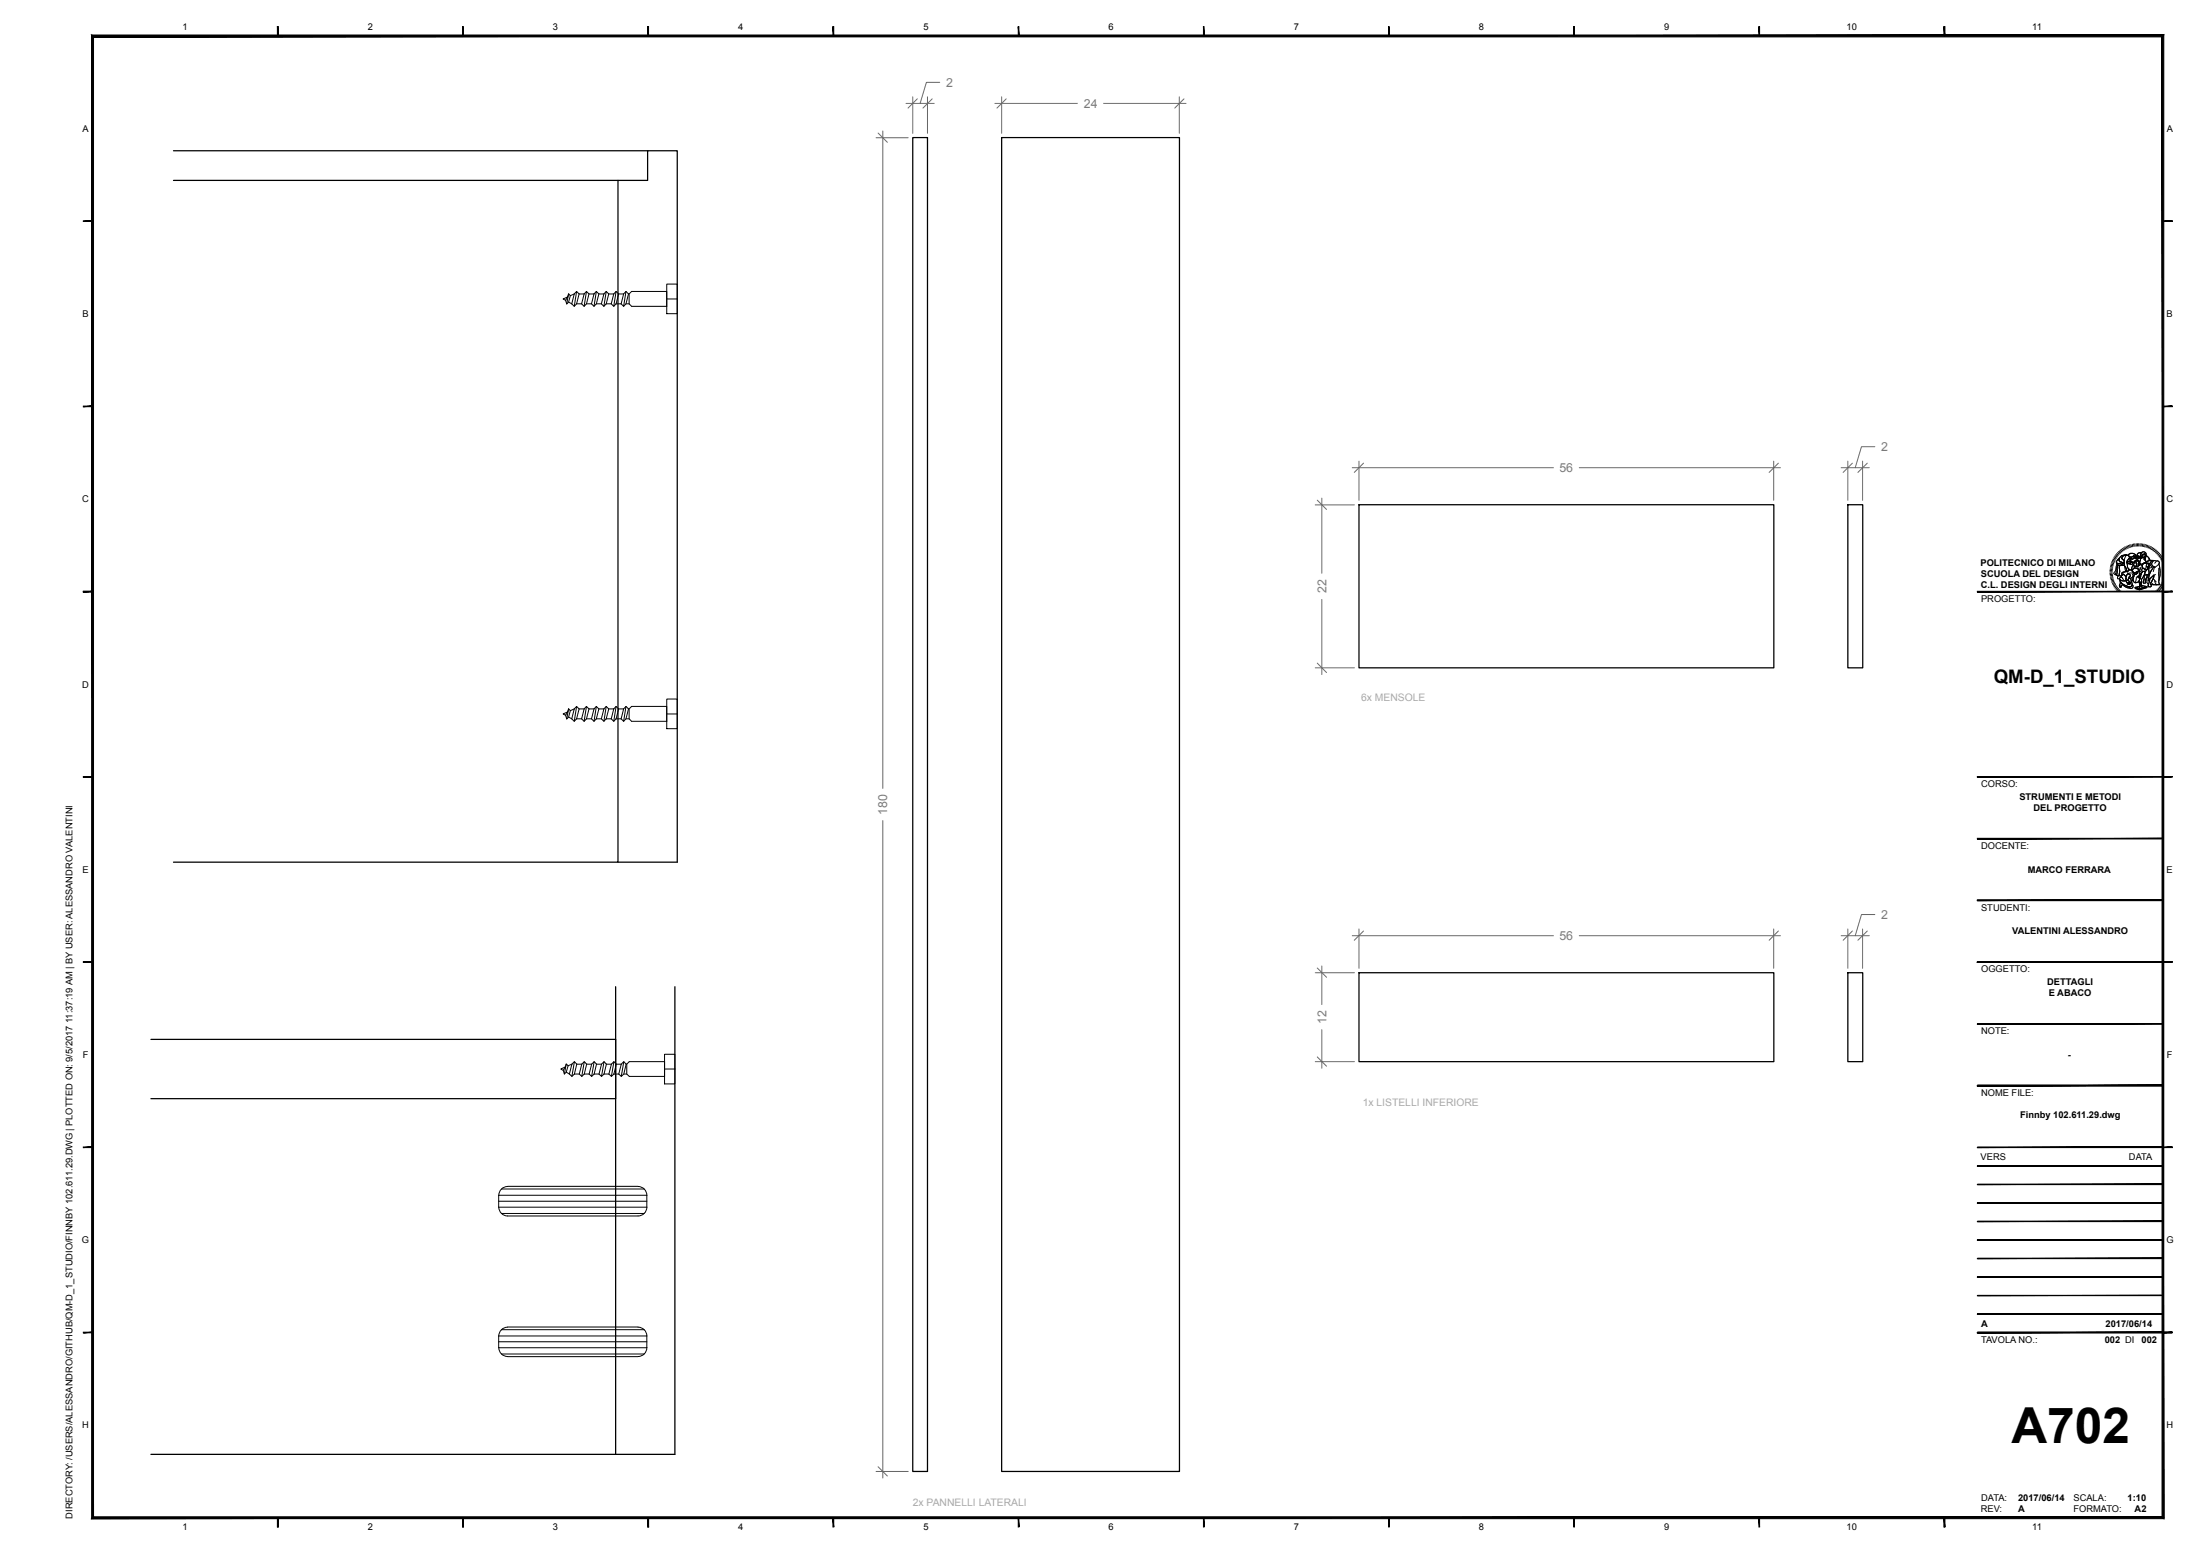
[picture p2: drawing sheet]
<svg xmlns="http://www.w3.org/2000/svg" width="594mm" height="420mm" viewBox="0 0 594 420" stroke-linecap="round" stroke-linejoin="round" font-family="sans-serif">
<g fill="none" stroke="#000" stroke-width=".34">
<path d="M246.4 37.1h4v360.1h-4zM270.4 37.1h48.1v360.1h-48.1zM46.8 48.7h120.1M46.8 40.7h128.1M366.9 136.2h112v44.1h-112zM498.9 136.2h4v44.1h-4zM46.8 232.7h120.1v-184h8v-8h8v192h-16M166.2 266.3v126.3M182.2 266.3v126.3h-141.5M366.9 262.6h112v24h-112zM498.9 262.6h4v24h-4zM40.7 296.6h125.5"/>
<path d="M40.7 280.6h125.5"/>
</g>
<g fill="none" stroke="#000" stroke-width=".27">
<path d="M153.5 79.3l-.5 2.8M154 79.8l-.5-.5-.2 .8M154 79.8l-.5 1.7-.5 .6-.3-1M155 79.3l.7-.6 .7 .6M155 79.3l-.6 2.7M155 79.3l-1 .5M155.7 78.7l-.7 4M156.4 79.3l-.7 2.7M156.4 79.3h1.3M157.7 79.3l.6-.6 .7 .6M157.7 79.3l-.7 2.7M158.3 78.7l-.6 4"/>
<path d="M159 79.3l-.7 2.7M159 79.3h1.4M160.4 79.3l.6-.6 .7 .6M160.4 79.3l-.7 2.7M161 78.7l-.6 4M161.7 79.3l-.7 2.7M161.7 79.3h1.3M163 79.3l.7-.6 .7 .6M163 79.3l-.6 2.7M163.7 78.7l-.7 4M164.4 79.3l-.7 2.7M164.4 79.3h1.3"/>
<path d="M165.7 79.3l.6-.6 .7 .6M165.7 79.3l-.7 2.7M166.3 78.7l-.6 4M167 79.3l-.7 2.7M167 79.3h1.4M168.4 79.3l.6-.6 .7 .6M168.4 79.3l-.7 2.7M169 78.7l-.6 4M169.7 79.3l-.7 2.7-.6 .7-.7-.7M169.7 79.3h.2M169.9 79.3l.6-.6h9.5v4h-9.5l-.6-.7zM180 76.7h2.9v8h-2.9z"/>
<path d="M152 80.7l1.3-.6-.6 1zM153.5 81.5l.9 .5M154.4 82l.6 .7 .7-.7M155.7 82h1.3M157 82l.7 .7 .6-.7M158.3 82h1.4M159.7 82l.7 .7 .6-.7M161 82h1.4M162.4 82l.6 .7 .7-.7M163.7 82h1.3M165 82l.7 .7 .6-.7M166.3 82h1.4"/>
<path d="M169 82h.9M180 80.7h2.9M569.7 154h.6M569.7 154.4h.6M569.7 153.6l.7 .1M569.7 153.3l.7 .1M569.8 152.9l.7 .2M569.9 152.6l.6 .1M570 152.2l.6 .3M570.1 151.9l.6 .2M570.2 151.6l.6 .2M570.3 151.2l.7 .3"/>
<path d="M570.3 154.7h-.6M570.4 155l-.7 .1M570.4 155.3l-.7 .1M570.5 155.7l-.7 .1M570.5 150.9l.6 .3M570.5 156l-.6 .1M570.6 156.3l-.6 .2M570.7 150.6l.6 .3M570.7 156.6l-.6 .2M570.8 156.9l-.6 .3M570.8 150.3l.6 .4M570.9 157.2l-.6 .3"/>
<path d="M571.1 150l.5 .4M571.1 157.5l-.6 .3M571.2 157.8l-.6 .3M571.3 149.7l.5 .4M571.4 158.1l-.6 .3M571.5 149.4l.5 .5M571.6 152l.9 .1a.53 .53 0 0 0 .8-.1l.2-.1 .1 .5a.62 .62 0 0 1-.9 .2 .8 .8 0 0 1-1.2-.4zM571.6 152v.5M571.6 158.3l-.6 .4M571.7 152.5l-.3 .8v1l-.4 .7 .4 .2M571.7 149.2l.5 .4M571.8 158.6l-.6 .4"/>
<path d="M571.8 151l.4-.2v.3a.88 .88 0 0 0 .9 .8l.3 .1a.59 .59 0 0 1-.9 .1h-.6a.5 .5 0 0 1-.5-.4 .5 .5 0 0 1 .3-.6zM572 152.5l.5 .1-.3 .6v2.1l-.3 .1-.5-.3 .2-.7 .1-1.2zM572 152.5l-.3 .5-.1 1.6-.2 .6 .7 .2M572 148.9l.5 .5M572 158.8l-.6 .5M572.2 150.8l-.5 .3a.5 .5 0 0 0-.3 .6 .5 .5 0 0 0 .5 .4h.6a.53 .53 0 0 0 .8-.1l.2-.1M572.2 159.1l-.5 .5M572.2 156.1a1.2 1.2 0 0 0 1.8 .5M572.2 148.7l.5 .5M572.3 150.5l.5-.5 1.4-.2a.96 .96 0 0 0-1.2 1l.6 .4-.1 .7-.5-.1a.8 .8 0 0 1-.8-.7zM572.4 156.5l.9 .3 .7-.2 .4 .8v.2l.3-.2 .1 .4-.1-.5 .3 .4 .1-.1-.2-.4 .4 .2-.2-.3a.55 .55 0 0 1-.4-.8l.1-.3 .4 .1 .3 1a.84 .84 0 0 1-.1 1.1 .84 .84 0 0 1-1.1 0l-1.8-1zM572.4 156.5l.1 .5 .5 .5 2.1 1.1"/>
<path d="M572.4 159.4l-.5 .4M572.5 152.6h.2a.94 .94 0 0 1 1.3 .7l.1 .9-.3 .2a.6 .6 0 0 0-.8 .6l.1 .1a.45 .45 0 0 1-.5 .4 .45 .45 0 0 1-.4-.5v-1.8zM572.5 152.6l-.3 .6 .1 2.2M572.5 157.2l.5 .3a2.53 2.53 0 0 0 2.5 .7l.2-.5a.66 .66 0 0 1 .1 1 .66 .66 0 0 1-1 0l-1.3-.5a.43 .43 0 0 0-.5-.3 .43 .43 0 0 0-.3 .4v.2a.64 .64 0 0 1-.2-1.1zM572.5 148.4l.4 .6M572.5 157.2a1.02 1.02 0 0 0 0 1.3l.3-.2-.2-.1a.5 .5 0 0 1 .4-.3 .5 .5 0 0 1 .5 .3l.6 .3a1.37 1.37 0 0 0 1.8 0l-.2-.8M572.7 159.6l-.5 .5M572.7 155.6a.52 .52 0 0 0-.8-.1 .52 .52 0 0 0 .1 .8 .71 .71 0 0 1 .7-.4 .71 .71 0 0 1 .6 .5h.1M572.8 148.2l.4 .6M572.9 159.8l-.4 .5M572.9 154.7l1.2-.5 .4 .1a.53 .53 0 0 1 .3-.5 .53 .53 0 0 1 .5 0l.5 .5a1 1 0 0 1 .3 1.3 1 1 0 0 1-1.3 .4l.1-.2a.49 .49 0 0 0-.1-.9 .49 .49 0 0 0-.7 .5v.2l-.8-.6-.2 .2zM572.9 155.3l.5-.2a1.18 1.18 0 0 1 .6 1.5 1.22 1.22 0 0 1-1.8-.5l.7-.2-.2-.3z"/>
<path d="M573.1 148l.4 .6M573.1 160l-.4 .5M573.2 150.1a.98 .98 0 0 1 1-.3 .98 .98 0 0 1 .7 .8l-.2 .4a1.02 1.02 0 0 0-.3 1.5 1.1 1.1 0 0 0 .7 1.3 .6 .6 0 0 0-.7 .6l-.3-.2 .1-.5-.6-1v-1.5l-.3-.1a.52 .52 0 0 1-.4-.5 .52 .52 0 0 1 .3-.5zM573.3 154.9l.8 .7M573.3 155l-.5 .4 .1 .5M573.4 147.8l.3 .6M573.6 152.5h-2l-.2 .2a3 3 0 0 1-.7 2.1l.3 .2M573.7 147.6l.3 .7M573.7 152.9l.2 1.4M573.9 150.1l-.3 .9-.1 1.2 .7 1.5a.34 .34 0 0 0-.2 .5 .34 .34 0 0 0 .5 .1 .34 .34 0 0 0 .2-.4l.4-.1a1.1 1.1 0 0 1-.7-1.4 1.53 1.53 0 0 1 .5-1.8 .91 .91 0 0 0-1.2-.8l-.8 .2-.7 .6v.5a.88 .88 0 0 0 .9 .8h.3M574 147.5l.3 .6M574.1 154.2l-.3 .2a.6 .6 0 0 0-.8 .6l.1 .2"/>
<path d="M574.2 149.8a.96 .96 0 0 0-1.2 1l.5 .4M574.3 155.1a.46 .46 0 0 1 .7 0 .46 .46 0 0 1-.1 .7l-.2 .5a.6 .6 0 0 0 .4 .8l.2 .3-.4-.2 .2 .5-.4-.4 .2 .5-.2-.4-.3 .2v-.2l-.4-.8 .1-1zM574.3 147.3l.3 .7M574.5 151.7l.7-.3 .3 .2-.3 .1 .1 .5h-.6zM574.5 151.1l.9-.3-.1 .6-1.2 .4zM574.5 151.7l.1 .4 .7 .1M574.6 149.9l.6-.5 1 .1a.34 .34 0 0 1 .4 .2 .34 .34 0 0 1-.2 .5l-.3-.2-.5 .4-.7-.1M574.7 147.2l.2 .6M574.8 149.6l.4-.2h.7l.6 .3a.26 .26 0 0 1 .2 .2 .26 .26 0 0 1-.3 .3l-.3-.2-.5 .4-.5-.1a.44 .44 0 0 1-.4-.2 .44 .44 0 0 1 .1-.5zM574.9 150.2l.4 .2 .8-.4 .3 .2-.2 .5-.4 .3-.4-.2-.6 .1zM575 147.1l.2 .7M575.1 153.8l.6 .2 .2 .4a.86 .86 0 0 1-.1 1.4"/>
<path d="M575.2 151.7h.9l-.3 .1a.37 .37 0 0 1-.3 .6 .37 .37 0 0 1-.3-.6zM575.2 156.1l.3 1a.78 .78 0 0 1 .1 .9 .78 .78 0 0 1-.9 .3M575.2 151.4l.3 .2M575.3 151.1v.3l-1.1 .4M575.3 154.7l-.7 .2M575.3 147l.2 .6M575.4 150.8l-.3 .5M575.5 154.4l.8 .4M575.6 151.7h.5l-.3 .1a.37 .37 0 0 1-.3 .6 .37 .37 0 0 1-.3-.6l.1-.2 .3 .1-.1 .1M575.6 154.8a.71 .71 0 0 1 .2 .9 .71 .71 0 0 1-.9 .3M575.7 153.8l.6-.5 .7 .2a.56 .56 0 0 1 .4 .8l-.6 .1a.52 .52 0 0 1-.6 .3 .52 .52 0 0 1-.4-.4zM575.7 154l.1-.3a.98 .98 0 0 1 1.6 .1 .27 .27 0 0 1 .1 .4 .27 .27 0 0 1-.4 0l-1 .5 .6 .3 .5-.2v-.4a.44 .44 0 0 0 .3-.5 .44 .44 0 0 0-.3-.4l-1-.2-.5 .7-.2-.1 .3-1.1 .2-.2 1.3 .2 .5-.3v-.4l.6 .2-.1 .4a.73 .73 0 0 1 0 1.1l.1 .7-.7 .6-.2 .5-.2-.1a.26 .26 0 0 0 .1 .4 .26 .26 0 0 0 .3-.1l-.1 .4 .3-.2-.2 .3a.93 .93 0 0 1-1.1 1l-.9-.7 .3-.5 .2-1.1"/>
<path d="M575.7 156.6l.8 .7M575.7 146.9l.1 .7M575.9 150.7l.1 .1M576 150.3l.2 .1M576 156l.1 .9M576 152.6l-.4 .6-.1 .7M576.1 146.8l.1 .7M576.1 150.4h.1M576.1 154.7l1.2-.5-.1 .6-.5 .2-.5-.1zM576.1 155.5l-.1 .6-.5 .7M576.4 150.5l.8-.2a.28 .28 0 0 1 .2 .4 .28 .28 0 0 1-.5 .1zM576.4 150.2l-.2 .5-.4 .3-.4-.2-.6 .1"/>
<path d="M576.4 146.8l.1 .7M576.5 158.5l2-.4 1.1 .2-2 .6zM576.5 158.5l1.1 .4v.3l-1.1-.4zM576.5 151.3l.9-.1 .4 .8a.26 .26 0 0 1 0 .4 .26 .26 0 0 1-.4 0v-.8a.4 .4 0 0 0-.5-.3 .4 .4 0 0 0-.1 .6l.1 .3a.42 .42 0 0 1-.4 .6 .42 .42 0 0 1-.4-.4zM576.5 158.5a5.7 5.7 0 0 1 3.1-.2l-2 .6zM576.7 151.3l.5-.1 .4 .7a.66 .66 0 0 1-.1 .7 .66 .66 0 0 1-.7 .2zM576.8 146.7v.7M576.8 150.3a.44 .44 0 0 1 .6-.2 .44 .44 0 0 1 .2 .5l-.2 .1M576.8 154.8l.1 .1M576.9 150.1a.43 .43 0 0 1 .6 0 .43 .43 0 0 1 0 .6l-.3-.4v.2a.24 .24 0 0 1-.4-.1 .24 .24 0 0 1 .1-.3zM576.9 155.7l-.4 1.6 1.1-.2M576.9 154.4l.2 .1"/>
<path d="M576.9 154.7l.1 .1M577 154.5l-.1 .1M577 151.6h.1M577.1 151.5l-.2 .1M577.1 146.7v.7M577.2 155.5l.3 .1 .2-.5 .4-.2-.4 1.3v-.4l-.3 .1zM577.2 150.5h-.8h.2a.33 .33 0 0 0 .5 .4 .33 .33 0 0 0 .1-.6v.2M577.2 152.8v.7M577.3 154.3l-.1 .3a.48 .48 0 0 1-.4 .3 .48 .48 0 0 1-.5-.2M577.3 151.4l.2 .2-.1 .2M577.4 151.5a.42 .42 0 0 0-.6-.2 .42 .42 0 0 0 0 .6v.2a.46 .46 0 0 1-.1 .8 .46 .46 0 0 1-.6-.5l.2-.9 .4-.3h.7l.3 .7a.27 .27 0 0 1 .2 .5 .27 .27 0 0 1-.5 0v-.2M577.4 146.7v.7"/>
<path d="M577.5 151.9h-.1M577.5 151.7a.42 .42 0 0 1-.1 .6 .42 .42 0 0 1-.6-.1M577.5 152.5l-.2 .3h-.5M577.6 158.9l2-.6v.3l-2 .6zM577.6 158.9v.3M577.7 150.5a.46 .46 0 0 1 .2 .9l-.2 .3M577.7 155.1h.1M577.7 155.7l-.1 .5 .3-.2M577.7 150.1l.2 .4M577.8 152.1l-.1-.5 .2-.3a.43 .43 0 0 0 .1-.5 .43 .43 0 0 0-.3-.3l-.1-.3a.53 .53 0 0 1-.5-.6 .53 .53 0 0 1 .7-.4h.4l-.3 .6 .1 1 .3-.2v-.4l.2 .3 .5-.1-.1 .6 .1 .1 .1-.2 .5 .7-1.2 .7M577.8 146.7v.7M577.9 157.3l.2-.2 .2 1.1-.3-.6-.3 .7z"/>
<path d="M577.9 155.4l-.1 .3-.1-.2M577.9 153.1l-.2 1.4M577.9 152.3l.4 .3M578 154.3l-.3 .3v.5M578.1 149.2a.76 .76 0 0 1 1.2 0l.2 .3-.1 .8-.4 .8v-.7l.3-.5-.2-.5-.2 .2a.6 .6 0 0 0-.6 .8l-.3 .4-.1-1zM578.1 154.9l-.4 .2-.2 .5h-.3l.2 .3 .3-.1M578.1 153.2l-.4 .9M578.2 146.8l-.1 .7M578.2 149.2h-.5a.64 .64 0 0 0-.6 .7M578.3 150.2l.2 .3 .5-.1M578.3 149l1 .1 .2 .4-.5 1.6v-.7l.3-.4a.46 .46 0 0 0-.4-.5 .46 .46 0 0 0-.5 .3l-.4 1-.1-1zM578.4 152.3l.1-.1a1.35 1.35 0 0 1 2 .3l-.4 .7a.84 .84 0 0 1-1 .6l-.7-.8z"/>
<path d="M578.4 149.7l.7-.3 .2 .6-.3 .4a.45 .45 0 0 1-.7 0 .45 .45 0 0 1 .1-.7zM578.5 154.3l.8-.1-.7 1.6a1.49 1.49 0 0 0-.4 1.4l-.2-.1-.3 .6-.2-.9zM578.5 149.9l.2 .1M578.5 154.3l-1 2.5 .2 .9 .4-.6 .2 1.4-.3-.9-.4 1 .1-.9M578.5 150.4h.1M578.5 153.3l-.2 .5 .1 .5 1-.2 .4-.5M578.5 146.8l-.1 .7M578.5 150h.1M578.6 150.3h.1M578.9 150.1l.2 .1M578.9 146.9l-.1 .6M579 155.2l.7-.1-.2 .9a1 1 0 0 0-.1 1.3h-.7z"/>
<path d="M579 150.2h.1M579.1 150.9l.4 .7M579.2 153.4h.1M579.2 151.8l1.3-.5h.6l-.6 .9zM579.2 146.9l-.1 .7M579.3 154.2l-.7 1.6a1.49 1.49 0 0 0-.4 1.4M579.4 153.3l-.3 .1M579.4 150l.7 .5 .5 .7-.4 .2a.66 .66 0 0 1-.9 0 .66 .66 0 0 1 0-1zM579.4 150l.7 .5 .2 .5M579.4 153.7h.1M579.6 147.1l-.2 .6M579.6 158.3v.3l-2 .6-1.1-.4v-.3"/>
<path d="M579.7 155.2l-.1 .8-.4 .4 .2 .9-.2 .1-.5-.1 .2-2M579.9 153.4l.3-.1v1.2a.5 .5 0 0 1-.1 .6 .5 .5 0 0 1-.5 .1h-.7l.4-1.1zM579.9 147.2l-.2 .6M580 153l-.1 .4M580 152.1h.3l.2 .4M580 150.8l.6 .5M580.1 155.1l-1.2 .1M580.2 156.5l-.2 .2 .3 .2M580.2 153.3v1.3l-.3 .9a1.81 1.81 0 0 0 0 2.1l.2 .1M580.2 147.3l-.2 .6M580.4 156.3l1.2-1.1-.1 .7-.5 1a1.11 1.11 0 0 0-.2 1.4l-.2 .1a.41 .41 0 0 1-.6-.1 .41 .41 0 0 1 .1-.6zM580.5 152.2a1.05 1.05 0 0 1 1.6-.7 .55 .55 0 0 1 .8 .1 .55 .55 0 0 1-.2 .8l-.3 .3a1.08 1.08 0 0 1-1 .5 1.08 1.08 0 0 1-.9-.7"/>
<path d="M580.5 152.5l-.9 1.2-.5 .1-.1-.2a.79 .79 0 0 1-.6-.7 .79 .79 0 0 1 .5-.8 .39 .39 0 0 1 .6 0 .39 .39 0 0 1-.1 .6h.1a.28 .28 0 0 0 .2 .4 .28 .28 0 0 0 .3-.3v-.7l-.6-.2-.9 .3-.1 .6M580.5 154l.1 .6M580.6 147.5l-.3 .6M580.9 147.6l-.3 .6M581 153.2l-.9 .1M581 157.4l.6 .4M581.2 151.3l-1.3 .1-.6 .4M581.2 147.8l-.3 .5M581.4 156.2l.8 .9M581.4 151.4l.8 .1a.53 .53 0 0 1 .7 .1 .53 .53 0 0 1 0 .7l.2 .7a9.5 9.5 0 0 1-.2 4.1l.3 .7h-1.8a.53 .53 0 0 1-.7-.2 .53 .53 0 0 1 .3-.7l.5-1 .1-.7-1.6 1.4a5.6 5.6 0 0 1 1.6-3.4l.3-.1a.92 .92 0 0 1-.9-.7 .92 .92 0 0 1 .4-1zM581.4 153.2a6.3 6.3 0 0 0-1.4 3.4l1.5-1.3 .5-.2M581.5 151.3a.93 .93 0 0 0-.5 1.1 .93 .93 0 0 0 .9 .7"/>
<path d="M581.5 148l-.4 .5M581.6 155.2l-.1 .7-.5 1a1.11 1.11 0 0 0-.2 1.4 .43 .43 0 0 1-.6 .1 .43 .43 0 0 1-.1-.6l.4-1.5M581.6 159.9l.5 .5M581.7 153.2l-.3 1.1M581.8 156.7l.1 .7 .5 .4M581.8 148.2l-.4 .5M581.9 159.7l.4 .5M582.1 151.7l-.3 .3M582.1 148.4l-.4 .5M582.1 159.5l.5 .4M582.4 148.6l-.5 .5M582.4 159.2l.4 .5"/>
<path d="M582.6 159l.5 .4M582.6 148.9l-.5 .5M582.8 158.8l.5 .4M582.9 153.4v3.3M582.9 149.1l-.5 .5M582.9 152.3a10.2 10.2 0 0 1 0 4.9l.3 .6h-2.5M583 158.5l.5 .4M583.1 149.4l-.5 .4M583.2 158.2l.5 .4M583.3 149.7l-.5 .4M583.3 158l.6 .3M583.5 157.7l.6 .3"/>
<path d="M583.5 149.9l-.5 .4M583.6 157.4l.7 .3M583.8 150.2l-.6 .4M583.8 157.1l.6 .2M583.9 156.8l.6 .2M584 150.5l-.6 .4M584 156.5l.6 .1M584.1 156.1l.6 .2M584.1 150.8l-.6 .3M584.2 155.8l.6 .2M584.2 155.5l.7 .1M584.3 151.2l-.6 .2"/>
<path d="M584.3 155.2h.6M584.3 154.6h.7M584.3 154.3h.7M584.3 154.9h.7M584.4 151.5l-.6 .2M584.6 151.8l-.7 .2M584.6 152.2l-.6 .2M584.8 152.5l-.7 .2M584.9 152.8l-.7 .2M584.9 153.2l-.7 .1M584.9 153.6h-.6M585 153.9l-.7 .1"/>
<path d="M573.4 160.2l-.4 .5M573.7 160.3l-.4 .6M574 160.5l-.4 .6M574.3 160.7l-.3 .6M574.6 160.8l-.3 .6M574.9 160.9l-.3 .7M575.2 161l-.2 .7M575.5 161.1l-.2 .7M575.8 161.2l-.2 .7M576.1 161.3l-.1 .6M576.4 161.3l-.1 .7M576.8 161.3l-.1 .7"/>
<path d="M577.1 161.3v.7M577.4 161.4v.7M577.7 161.3l.1 .7M578 161.3l.1 .7M578.4 161.3l.1 .7M578.7 161.2l.1 .7M579 161.2l.2 .6M579.3 161.1l.2 .6M579.6 161l.3 .6M579.9 160.9l.3 .6M580.2 160.8l.3 .5M580.5 160.6l.3 .6"/>
<path d="M580.8 160.5l.4 .5M581.1 160.3l.4 .5M581.4 160.1l.4 .5M152 192.7l1.3-.5-.6 .9zM153.5 193.6l.9 .4M153.5 191.3l-.5 2.8M154 191.8l-.5-.5-.2 .9M154 191.8l-.5 1.8-.5 .5-.3-1M154.4 194l.6 .7 .7-.7M155 191.4l.7-.7 .7 .7M155 191.4l-.6 2.6M155 191.4l-1 .4"/>
<path d="M155.7 190.7l-.7 4M155.7 194h1.3M156.4 191.4l-.7 2.6M156.4 191.4h1.3M157 194l.7 .7 .6-.7M157.7 191.4l.6-.7 .7 .7M157.7 191.4l-.7 2.6M158.3 190.7l-.6 4M158.3 194h1.4M159 191.4l-.7 2.6M159 191.4h1.4M159.7 194l.7 .7 .6-.7"/>
<path d="M160.4 191.4l.6-.7 .7 .7M160.4 191.4l-.7 2.6M161 190.7l-.6 4M161 194h1.4M161.7 191.4l-.7 2.6M161.7 191.4h1.3M162.4 194l.6 .7 .7-.7M163 191.4l.7-.7 .7 .7M163 191.4l-.6 2.6M163.7 190.7l-.7 4M163.7 194h1.3M164.4 191.4l-.7 2.6"/>
<path d="M164.4 191.4h1.3M165 194l.7 .7 .6-.7M165.7 191.4l.6-.7 .7 .7M165.7 191.4l-.7 2.6M166.3 190.7l-.6 4M166.3 194h1.4M167 191.4l-.7 2.6M167 191.4h1.4M168.4 191.4l.6-.7 .7 .7M168.4 191.4l-.7 2.6M169 190.7l-.6 4M169 194h.9"/>
<path d="M169.7 191.4l-.7 2.6-.6 .7-.7-.7M169.7 191.4h.2M169.9 191.4l.6-.7h9.5v4h-9.5l-.6-.7zM180 188.7h2.9v8h-2.9zM180 192.7h2.9M151.4 288.6l1.2-.6-.5 .9zM152.9 289.4l.8 .5M152.9 287.2l-.5 2.7M153.4 287.7l-.5-.5-.3 .8M153.4 287.7l-.5 1.7-.5 .5-.3-1M153.7 289.9l.7 .6 .7-.6M154.4 287.2l.7-.6 .6 .6"/>
<path d="M154.4 287.2l-.7 2.7M154.4 287.2l-1 .5M155.1 286.6l-.7 3.9M155.1 289.9h1.3M155.7 287.2l-.6 2.7M155.7 287.2h1.4M156.4 289.9l.7 .6 .7-.6M157.1 287.2l.7-.6 .6 .6M157.1 287.2l-.7 2.7M157.8 286.6l-.7 3.9M157.8 289.9h1.3M158.4 287.2l-.6 2.7"/>
<path d="M158.4 287.2h1.3M159.1 289.9l.6 .6 .7-.6M159.7 287.2l.7-.6 .7 .6M159.7 287.2l-.6 2.7M160.4 286.6l-.7 3.9M160.4 289.9h1.3M161.1 287.2l-.7 2.7M161.1 287.2h1.3M161.7 289.9l.7 .6 .7-.6M162.4 287.2l.7-.6 .6 .6M162.4 287.2l-.7 2.7M163.1 286.6l-.7 3.9"/>
<path d="M163.1 289.9h1.3M163.7 287.2l-.6 2.7M163.7 287.2h1.4M164.4 289.9l.7 .6 .7-.6M165.1 287.2l.7-.6 .6 .6M165.1 287.2l-.7 2.7M165.8 286.6l-.7 3.9M165.8 289.9h1.3M166.4 287.2l-.6 2.7M166.4 287.2h1.3M167.7 287.2l.7-.6 .7 .6M167.7 287.2l-.6 2.7"/>
<path d="M168.4 286.6l-.7 3.9M168.4 289.9h.8M169.1 287.2l-.7 2.7-.7 .6-.6-.6M169.1 287.2h.1M169.2 287.2l.7-.6h9.5v3.9h-9.5l-.7-.6zM179.4 284.6h2.8v8h-2.8zM179.4 288.6h2.8M134.6 322.6v3.3M134.6 324.2h40M134.6 325.9h40M134.6 322.6h40M135.4 320.9h38.6"/>
<path d="M135.4 327.5h38.6M137.1 320.3a2.37 2.37 0 0 0-2.4 2.3M137.1 320.2h35.2M172.3 320.3a2.37 2.37 0 0 1 2.3 2.3M174.6 325.9a2.37 2.37 0 0 1-2.3 2.3h-35.2a2.37 2.37 0 0 1-2.4-2.3M174.6 322.6v3.3M135.4 358.9h38.6M134.6 360.6v3.2M134.6 362.2h40M134.6 360.6h40M134.6 363.8h40M134.7 363.8a2.37 2.37 0 0 0 2.4 2.4"/>
<path d="M135.4 365.5h38.6M137.1 366.2h35.2M174.6 360.6a2.45 2.45 0 0 0-2.3-2.4h-35.2a2.37 2.37 0 0 0-2.4 2.4M174.6 363.8a2.37 2.37 0 0 1-2.3 2.4M174.6 360.6v3.2"/>
</g>
<g fill="#fff" stroke="#fff" stroke-width=".27">
<path d="M558.9 159.7l30.7 4.3h-30.7z"/>
<path d="M558.9 159.7h25l5.7 4.3z"/>
<path d="M583.9 145.2h5.7l-5.7 14.5z"/>
<path d="M589.6 145.2v18.8l-5.7-4.3z"/>
<path d="M420.9 251.1v2.9l3.9-2.9zM420.9 254l3.9-2.9v2.9z"/>
<path d="M420.9 124.8v2.9l3.9-2.9zM420.9 127.7l3.9-2.9v2.9z"/>
<path d="M355.5 156.3v3.9h2.8zM355.5 156.3h2.8v3.9z"/>
<path d="M507.8 119.1v2.9l2-2.9zM509.8 119.1v2.9h-2z"/>
<path d="M507.8 245.4v2.9l2-2.9zM509.8 245.4v2.9h-2z"/>
<path d="M355.5 272.7v3.7h2.8zM355.5 272.7h2.8v3.7z"/>
<path d="M236.9 214.4v5.5h2.9zM236.9 214.4h2.9v5.5z"/>
<path d="M255.3 20.8v2.9l2.1-2.9zM257.4 20.8v2.9h-2.1z"/>
<path d="M292.4 26.5v2.8l4-2.8zM292.4 29.3l4-2.8v2.8z"/>
</g>
<path d="M558.9 159.7h25v-14.5h5.7v18.8h-30.7z" fill="none" stroke="#fff" stroke-width=".27"/>
<g fill="#000" stroke="#000" stroke-width=".27">
<path d="M24.7 9.5l.6 399.9v-399.4zM24.7 9.5l.6 399.9-.6 .5z"/>
<path d="M74.9 7.2v2.5h.2zM74.9 7.2h.2v2.5z"/>
<path d="M74.9 7.2v2.5h.2zM74.9 7.2h.2v2.5z"/>
<path d="M124.9 7.2v2.5h.2zM124.9 7.2h.2v2.5z"/>
<path d="M174.9 7.2v2.5h.2zM174.9 7.2h.2v2.5z"/>
<path d="M224.9 7.2v2.5h.2zM224.9 7.2h.2v2.5z"/>
<path d="M274.9 7.2v2.5h.2zM274.9 7.2h.2v2.5z"/>
<path d="M324.9 7.2v2.5h.2zM324.9 7.2h.2v2.5z"/>
<path d="M374.9 7.2v2.5h.2zM374.9 7.2h.2v2.5z"/>
<path d="M424.9 7.2v2.5h.2zM424.9 7.2h.2v2.5z"/>
<path d="M474.9 7.2v2.5h.2zM474.9 7.2h.2v2.5z"/>
<path d="M524.9 7.2v2.5h.2zM524.9 7.2h.2v2.5z"/>
<path d="M524.9 7.2v2.5h.2zM524.9 7.2h.2v2.5z"/>
<path d="M25.3 10h558.5l.4-.5zM24.7 9.5h559.5l-558.9 .5z"/>
<path d="M22.5 59.8h2.5v-.2zM22.5 59.6h2.5l-2.5 .2z"/>
<path d="M584 59.6v.2l2.5-.2zM584 59.8l2.5-.2v.2z"/>
<path d="M22.5 109.8h2.5v-.2zM22.5 109.6h2.5l-2.5 .2z"/>
<path d="M584 109.6v.2l2.5-.2zM584 109.8l2.5-.2v.2z"/>
<path d="M22.5 159.8h2.5v-.2zM22.5 159.6h2.5l-2.5 .2z"/>
<path d="M22.5 159.8h2.5v-.2zM22.5 159.6h2.5l-2.5 .2z"/>
<path d="M533.9 159.8h50v-.2zM533.9 159.6h50l-50 .2z"/>
<path d="M584 159.6v.2l2.5-.2zM584 159.8l2.5-.2v.2z"/>
<path d="M584 159.6v.2l2.5-.2zM584 159.8l2.5-.2v.2z"/>
<path d="M22.5 209.8h2.5v-.2zM22.5 209.6h2.5l-2.5 .2z"/>
<path d="M533.9 209.8h50v-.2zM533.9 209.6h50l-50 .2z"/>
<path d="M584 209.6v.2l2.5-.2zM584 209.8l2.5-.2v.2z"/>
<path d="M533.9 226.5h50v-.2zM533.9 226.3h50l-50 .2z"/>
<path d="M22.5 259.8h2.5v-.2zM22.5 259.6h2.5l-2.5 .2z"/>
<path d="M533.9 242.9v.2l50-.2zM533.9 243.1l50-.2v.2z"/>
<path d="M533.9 259.6v.2l50-.2zM533.9 259.8l50-.2v.2z"/>
<path d="M533.9 259.6v.2l50-.2zM533.9 259.8l50-.2v.2z"/>
<path d="M533.9 259.6v.2l50-.2zM533.9 259.8l50-.2v.2z"/>
<path d="M533.9 259.6v.2l50-.2zM533.9 259.8l50-.2v.2z"/>
<path d="M533.9 243.1h50v-.2zM533.9 242.9h50l-50 .2z"/>
<path d="M584 259.6v.2l2.5-.2zM584 259.8l2.5-.2v.2z"/>
<path d="M533.9 276.3v.1l50-.1zM533.9 276.4l50-.1v.1z"/>
<path d="M533.9 292.9v.2l50-.2zM533.9 293.1l50-.2v.2z"/>
<path d="M533.9 292.9v.2l50-.2zM533.9 293.1l50-.2v.2z"/>
<path d="M22.5 309.8h2.5v-.2zM22.5 309.6h2.5l-2.5 .2z"/>
<path d="M533.9 319.6h50zM533.9 319.8l50-.2z"/>
<path d="M533.9 314.6h50zM533.9 314.8l50-.2z"/>
<path d="M533.9 309.6v.2l50-.2zM533.9 309.8l50-.2v.2z"/>
<path d="M584 309.6v.2l2.5-.2zM584 309.8l2.5-.2v.2z"/>
<path d="M533.9 339.6h50zM533.9 339.7l50-.1z"/>
<path d="M533.9 334.6h50zM533.9 334.7l50-.1z"/>
<path d="M533.9 329.6h50zM533.9 329.7l50-.1z"/>
<path d="M533.9 324.6h50zM533.9 324.7l50-.1z"/>
<path d="M22.5 359.8h2.5v-.2zM22.5 359.6h2.5l-2.5 .2z"/>
<path d="M533.9 359.6v.2l50-.2zM533.9 359.8l50-.2v.2z"/>
<path d="M533.9 359.6v.2l50-.2zM533.9 359.8l50-.2v.2z"/>
<path d="M533.9 354.6h50zM533.9 354.7l50-.1z"/>
<path d="M533.9 349.6h50zM533.9 349.7l50-.1z"/>
<path d="M533.9 344.6h50zM533.9 344.7l50-.1z"/>
<path d="M584 359.6v.2l2.5-.2zM584 359.8l2.5-.2v.2z"/>
<path d="M583.9 359.8h2.5v-.2zM583.9 359.6h2.5l-2.5 .2z"/>
<path d="M583.9 359.8h2.5v-.2zM583.9 359.6h2.5l-2.5 .2z"/>
<path d="M24.7 409.9l559.1-.5h-558.5zM24.7 409.9l559.1-.5 .4 .5z"/>
<path d="M74.9 409.7l.2 2.5v-2.5zM74.9 409.7l.2 2.5h-.2z"/>
<path d="M74.9 409.7l.2 2.5v-2.5zM74.9 409.7l.2 2.5h-.2z"/>
<path d="M124.9 409.7l.2 2.5v-2.5zM124.9 409.7l.2 2.5h-.2z"/>
<path d="M124.9 409.7l.2 2.5v-2.5zM124.9 409.7l.2 2.5h-.2z"/>
<path d="M174.9 409.7l.2 2.5v-2.5zM174.9 409.7l.2 2.5h-.2z"/>
<path d="M174.9 409.7l.2 2.5v-2.5zM174.9 409.7l.2 2.5h-.2z"/>
<path d="M224.9 409.7l.2 2.5v-2.5zM224.9 409.7l.2 2.5h-.2z"/>
<path d="M274.9 409.7l.2 2.5v-2.5zM274.9 409.7l.2 2.5h-.2z"/>
<path d="M324.9 409.7l.2 2.5v-2.5zM324.9 409.7l.2 2.5h-.2z"/>
<path d="M374.9 409.7l.2 2.5v-2.5zM374.9 409.7l.2 2.5h-.2z"/>
<path d="M424.9 409.7l.2 2.5v-2.5zM424.9 409.7l.2 2.5h-.2z"/>
<path d="M474.9 409.7l.2 2.5v-2.5zM474.9 409.7l.2 2.5h-.2z"/>
<path d="M524.9 409.7l.2 2.5v-2.5zM524.9 409.7l.2 2.5h-.2z"/>
<path d="M524.9 409.7l.2 2.5v-2.5zM524.9 409.7l.2 2.5h-.2z"/>
<path d="M583.8 10v399.4l.4 .5zM584.2 9.5v400.4l-.4-399.9z"/>
</g>
<g fill="none" stroke="#696969" stroke-width=".27">
<path d="M236.5 37.2h8.7M237.1 35.9l2.5 2.5M238.4 35.4v177.4M244.6 27.9h7.6M246.4 26.1v9.9M247.7 26.7l-2.5 2.5M250.4 26.1v9.9M251.7 26.7l-2.5 2.5M253.7 22.2h-3.6l-1.7 5.7M268.6 27.9h22.3M270.4 26.1v9.9M271.7 26.7l-2.5 2.5"/>
<path d="M298 27.9h22.2M318.4 26.1v9.9M319.7 26.7l-2.5 2.5M355.1 136.3h10.6M355.7 135l2.5 2.5M356.9 134.5v20.2M365.1 126.2h54.3M366.9 124.5v10.6M368.2 125l-2.5 2.5M426.4 126.2h54.3M478.9 124.5v10.6M480.2 125l-2.5 2.5"/>
<path d="M497.1 126.2h7.6M498.9 124.5v10.6M500.1 125l-2.5 2.5M502.9 124.5v10.6M504.2 125l-2.6 2.5M506.2 120.6h-3.6l-1.7 5.6M355.7 179l2.5 2.5M356.9 161.8v20.3M355.1 180.3h10.6M238.4 221.5v177.5M365.1 252.6h54.3M366.9 250.8v10.6"/>
<path d="M368.2 251.3l-2.5 2.5M426.4 252.6h54.3M478.9 250.8v10.6M480.2 251.3l-2.5 2.5M497.1 252.6h7.6M498.9 250.8v10.6M500.1 251.3l-2.5 2.5M502.9 250.8v10.6M504.2 251.3l-2.6 2.5M506.2 246.9h-3.6l-1.7 5.7M355.1 262.6h10.6M355.7 261.3l2.5 2.5"/>
<path d="M356.9 260.7v10.5M356.9 277.9v10.4M355.1 286.6h10.6M355.7 285.3l2.5 2.5M236.5 397.2h8.7M237.1 395.9l2.5 2.5"/>
</g>
<text font-size="13.4" x="543.1" y="389.5">A702</text>
<text font-size="5" x="538.3" y="184.4">QM-D_1_STUDIO</text>
<g font-size="3.4" fill="#7c7c7c">
<text x="255.5" y="23.4">2</text>
<text x="292.6" y="29.1">24</text>
<text x="507.9" y="121.8">2</text>
<text x="421" y="127.4">56</text>
<text x="358.1" y="160.1" transform="rotate(-90 358.1 160.1)">22</text>
<text x="239.5" y="220.1" transform="rotate(-90 239.5 220.1)">180</text>
<text x="507.9" y="248">2</text>
<text x="421" y="253.8">56</text>
<text x="358.1" y="276.5" transform="rotate(-90 358.1 276.5)">12</text>
</g>
<g font-size="2.8" fill="#a8a8a8">
<text x="367.5" y="189.2">6x MENSOLE</text>
<text x="367.9" y="298.6">1x LISTELLI INFERIORE</text>
<text x="246.4" y="406.5">2x PANNELLI LATERALI</text>
</g>
<g font-size="2.5">
<text x="49.3" y="8.1">1</text>
<text x="99.3" y="8.1">2</text>
<text x="149.3" y="8.1">3</text>
<text x="199.3" y="8.1">4</text>
<text x="249.3" y="8.1">5</text>
<text x="299.3" y="8.1">6</text>
<text x="349.3" y="8.1">7</text>
<text x="399.3" y="8.1">8</text>
<text x="449.3" y="8.1">9</text>
<text x="498.6" y="8.1">10</text>
<text x="548.7" y="8.1">11</text>
<text x="22.2" y="35.6">A</text>
<text x="585.1" y="35.6">A</text>
<text x="22.2" y="85.6">B</text>
<text x="585" y="85.6">B</text>
<text x="22.2" y="135.6">C</text>
<text x="585" y="135.6">C</text>
<text x="534.7" y="152.7">POLITECNICO DI MILANO</text>
<text x="534.8" y="155.7">SCUOLA DEL DESIGN</text>
<text x="534.8" y="158.7">C.L. DESIGN DEGLI INTERNI</text>
<text x="534.9" y="162.5">PROGETTO:</text>
<text x="22.2" y="185.6">D</text>
<text x="584.9" y="185.6">D</text>
<text x="534.9" y="212.5">CORSO:</text>
<text x="545.2" y="215.9">STRUMENTI E METODI</text>
<text x="549" y="218.9">DEL PROGETTO</text>
<text x="534.9" y="229.1">DOCENTE:</text>
<text x="22.2" y="235.6">E</text>
<text x="547.5" y="235.6">MARCO FERRARA</text>
<text x="585" y="235.6">E</text>
<text x="534.9" y="245.8">STUDENTI:</text>
<text x="543.3" y="252.2">VALENTINI ALESSANDRO</text>
<text x="534.9" y="262.5">OGGETTO:</text>
<text x="552.7" y="265.9">DETTAGLI</text>
<text x="553.2" y="268.9">E ABACO</text>
<text x="534.9" y="279.1">NOTE:</text>
<text x="22.3" y="285.6">F</text>
<text x="558.4" y="285.6">-</text>
<text x="585.1" y="285.6">F</text>
<text x="534.9" y="295.8">NOME FILE:</text>
<text x="545.4" y="301.7">Finnby 102.611.29.dwg</text>
<text x="534.8" y="313.1">VERS</text>
<text x="574.8" y="313.1">DATA</text>
<text x="22.1" y="335.6">G</text>
<text x="584.9" y="335.6">G</text>
<text x="534.9" y="358.1">A</text>
<text x="568.5" y="358.1">2017/06/14</text>
<text x="534.9" y="362.6">TAVOLA NO.:</text>
<text x="568.3" y="362.6">002 DI</text>
<text x="578.2" y="362.6">002</text>
<text x="22.2" y="385.6">H</text>
<text x="585" y="385.6">H</text>
<text x="534.9" y="405.1">DATA:</text>
<text x="544.9" y="405.1">2017/06/14</text>
<text x="559.8" y="405.1">SCALA:</text>
<text x="574.4" y="405.1">1:10</text>
<text x="19.5" y="409.9" transform="rotate(-90 19.5 409.9)">DIRECTORY: /USERS/ALESSANDRO/GITHUB/QM-D_1_STUDIO/FINNBY 102.611.29.DWG | PLOTTED ON: 9/5/2017 11:37:19 AM | BY USER: ALESSANDRO VALENTINI</text>
<text x="49.3" y="413.1">1</text>
<text x="99.3" y="413.1">2</text>
<text x="149.3" y="413.1">3</text>
<text x="199.3" y="413.1">4</text>
<text x="249.3" y="413.1">5</text>
<text x="299.3" y="413.1">6</text>
<text x="349.3" y="413.1">7</text>
<text x="399.3" y="413.1">8</text>
<text x="449.3" y="413.1">9</text>
<text x="498.6" y="413.1">10</text>
<text x="534.8" y="408">REV:</text>
<text x="544.9" y="408.1">A</text>
<text x="548.7" y="413.1">11</text>
<text x="559.8" y="408.1">FORMATO:</text>
<text x="576.3" y="408.1">A2</text>
</g>
</svg>
